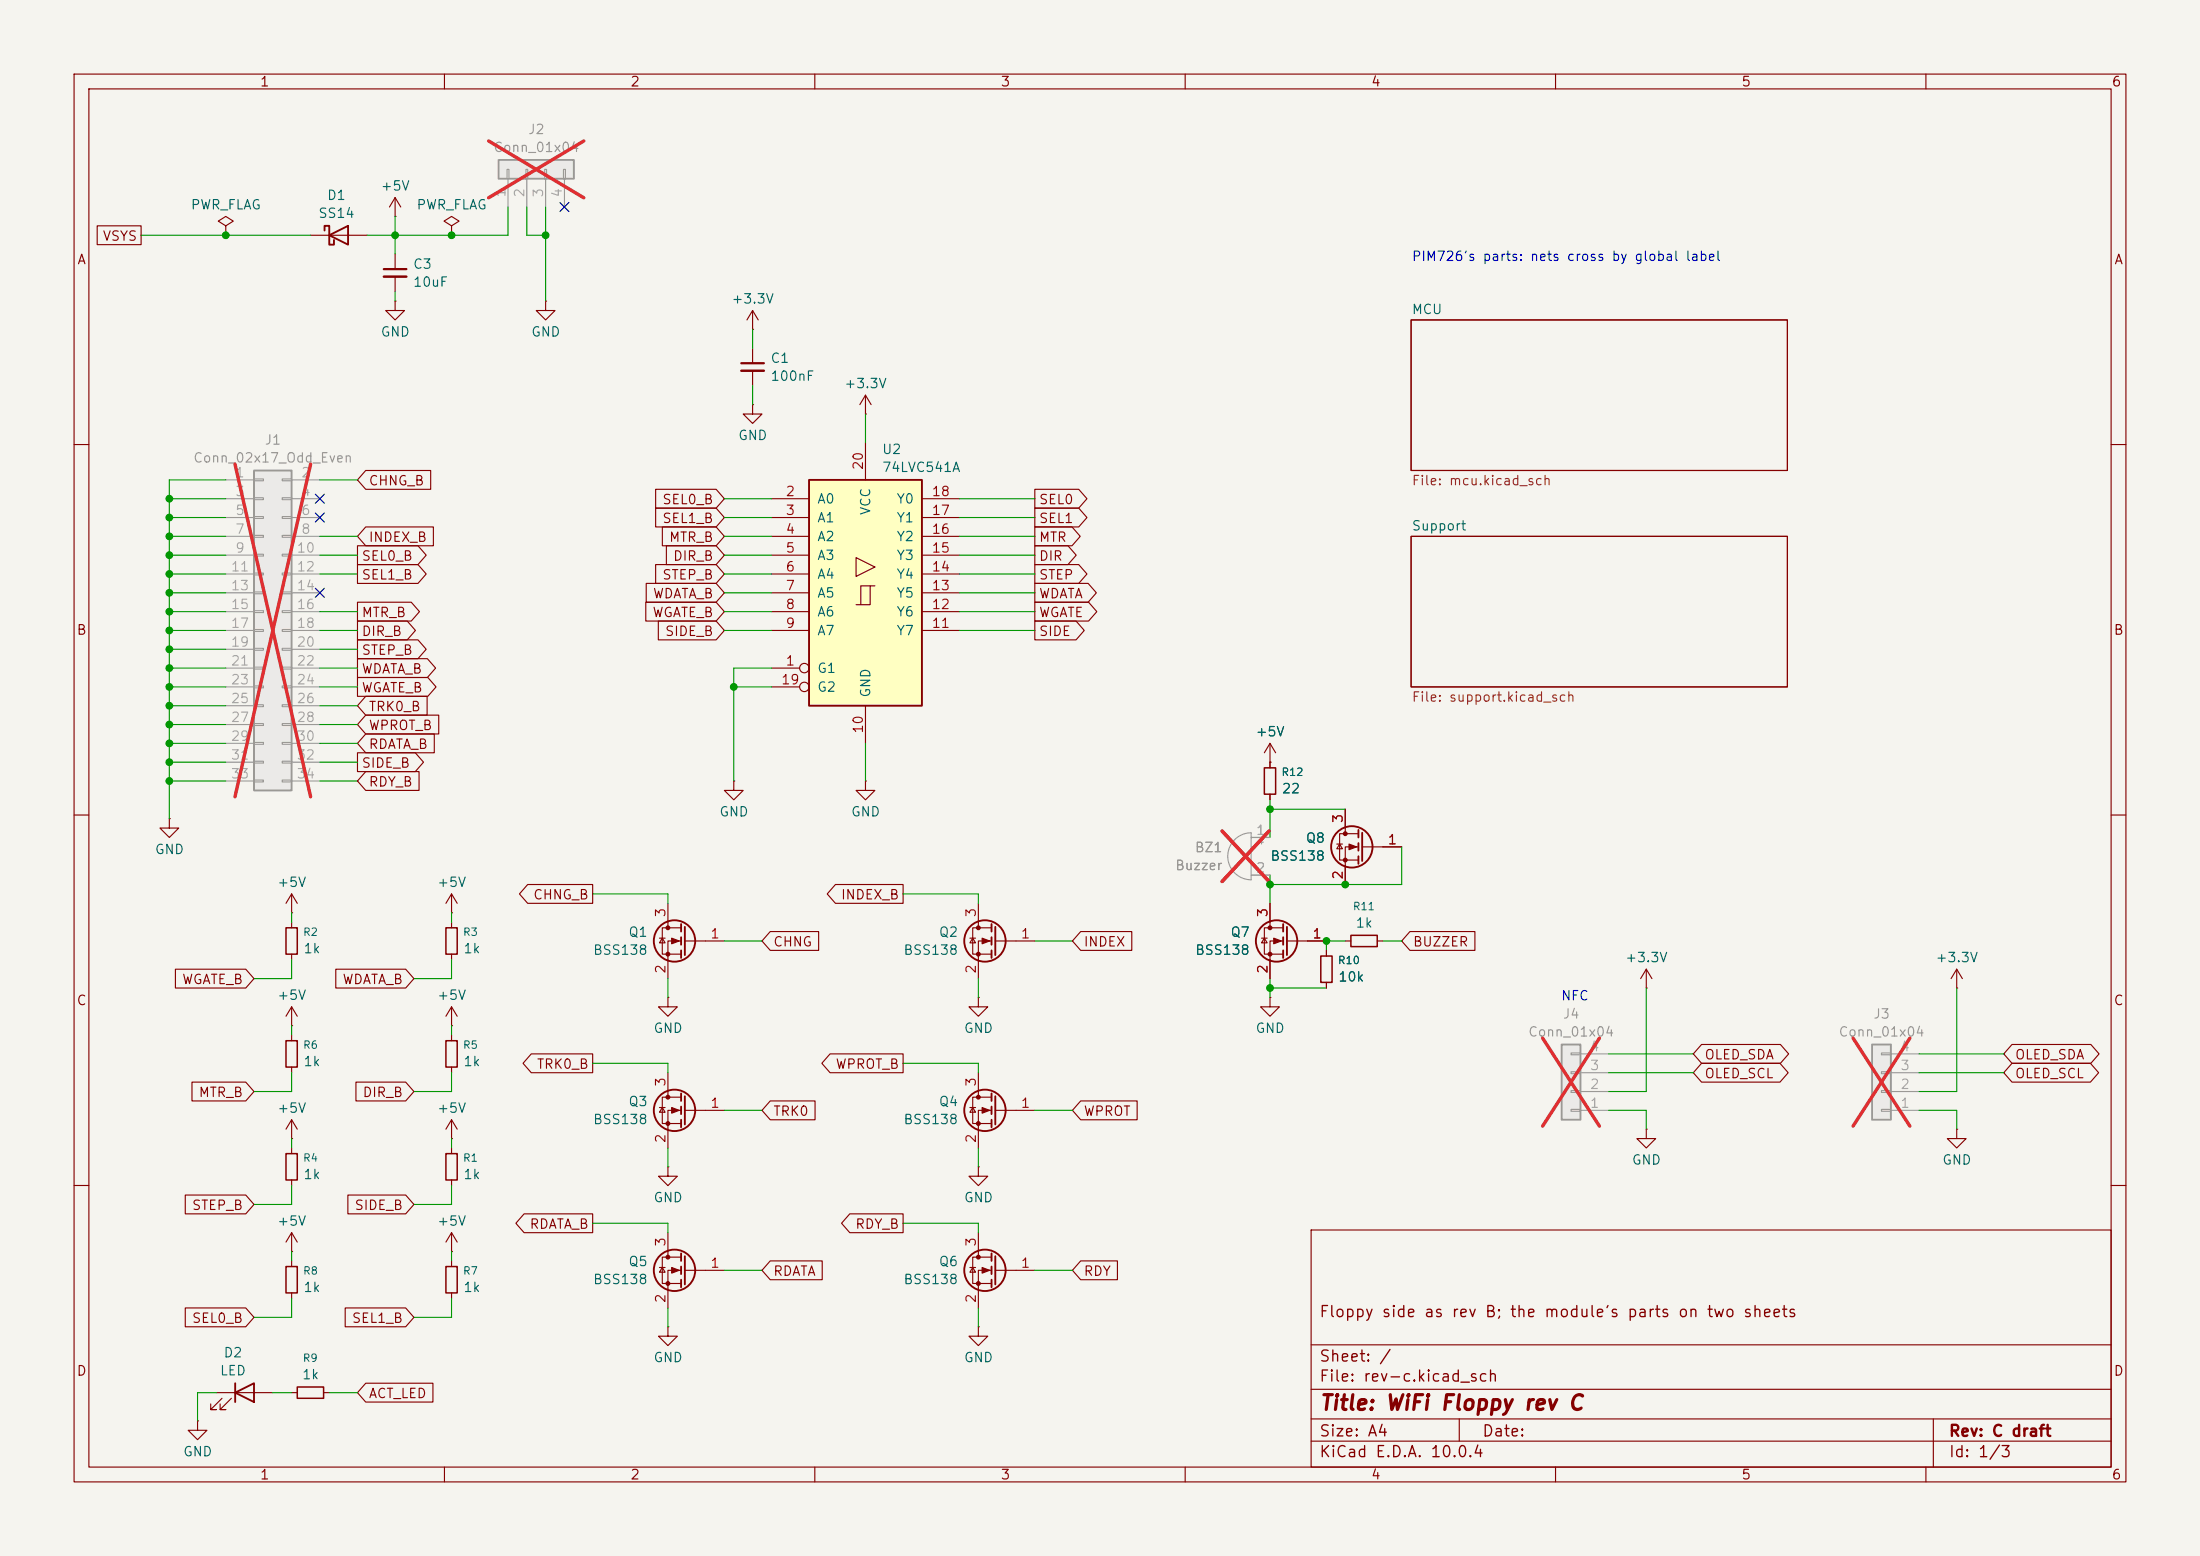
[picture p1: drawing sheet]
<svg xmlns="http://www.w3.org/2000/svg" width="297mm" height="210mm" viewBox="0 0 297 210" stroke-linecap="round" stroke-linejoin="round" font-family="sans-serif">
<path d="M0 0h297v210h-297z" fill="#f5f4ef" stroke="#f5f4ef" stroke-width=".14"/>
<g fill="none" stroke="#840000" stroke-width=".15">
<path d="M10 10h277v190h-277zM12 12h273v186h-273zM60 10v2M110 10v2M160 10v2M210 10v2M260 10v2M190.5 43.2h50.8v20.3h-50.8zM10 60h2M190.5 72.4h50.8v20.3h-50.8zM285 60h2M10 110h2"/>
<path d="M285 110h2M170.3 126.6h.8M170.7 126.6l.4 .7h-.8zM171.4 134.6v1.3h1.3l-1.3 1.3-1.2-1.3h1.2M171.4 134.6h.1M171.4 121.9v3.3M173.2 125.2h-2.5v3.6h2.5M173.2 127h-1.8v5.1M173.7 127h5.4M10 160h2M177 166h108v32h-108zM285 160h2"/>
<path d="M39.4 188h.7M43.7 188h.7M60 198v2M110 198v2M160 198v2M177 194.5h108M177 191.5h108M177 187.5h108M177 181.5h108M197 191.5v3M210 198v2M260 198v2"/>
<path d="M261 191.5v6.5"/>
</g>
<g fill="none" stroke="#840000" stroke-width=".25">
<path d="M173.2 124.7v1M173.2 126.5v1M173.2 128.3v1M173.7 125.1v3.8"/>
<circle cx="172.3" cy="127" r="2.79"/>
</g>
<g fill="#840000" stroke="#840000" stroke-width=".15">
<path d="M172 126.6l1 .4-1 .4z"/>
<circle cx="171.4" cy="125.2" r=".25"/>
<circle cx="171.4" cy="128.8" r=".25"/>
</g>
<path d="M40.1 187.2h3.6v1.5h-3.6z" fill="none" stroke="#840000" stroke-width=".2"/>
<path d="M109.2 64.8h15.3v30.5h-15.3z" fill="#ffffc2"/>
<g fill="none" stroke="#840000" stroke-width=".15">
<path d="M101.6 44.5h.1M101.6 54.6v1.3h1.3l-1.3 1.3-1.3-1.3h1.3M101.6 54.6h.1M101.6 41.9v2.6M101.6 47v2M101.6 50v2.1M101.6 41.9l-.8 1.3M101.6 41.9l.8 1.3M116.8 55.9h.1M116.8 53.3v2.6M116.8 59.7v5.1M116.8 53.3l-.7 1.3"/>
<path d="M116.8 53.3l.8 1.3M104.1 67.3h5.1M104.1 69.9h5.1M104.1 72.4h5.1M104.1 74.9h5.1M104.1 77.5h5.1M115.6 75.3l2.5 1.2-2.5 1.3zM117.5 79.1h-1.3v2.5M118.1 79.1h-.6v2.5h-1.9M124.5 67.3h5M124.5 69.9h5M124.5 72.4h5"/>
<path d="M124.5 74.9h5M124.5 77.5h5M104.1 90.2h3.8M104.1 80h5.1M104.1 82.6h5.1M104.1 85.1h5.1M104.1 92.7h3.8M116.8 95.3v5M124.5 80h5M124.5 82.6h5M124.5 85.1h5M22.9 110.5v1.3h1.2l-1.2 1.2-1.3-1.2h1.3"/>
<path d="M22.9 110.5h.1M171.4 102.9h.1M171.4 100.3v3.3M171.4 107.2v.8M171.4 100.3l-.7 1.3M171.4 100.3l.8 1.3M39.4 138.4h.1M39.4 123.2h.1M39.4 120.7v2.5M39.4 124.5v.7M39.4 128.8v.7M39.4 135.9v2.5"/>
<path d="M39.4 139.7v.8M39.4 135.9l-.8 1.3M39.4 135.9l.7 1.3M39.4 120.7l-.8 1.2M39.4 120.7l.7 1.2M61 124.5v.7M61 128.8v.7M61 139.7v.8M39.4 144v.8M61 144v.8M90.2 157.5v1.3h1.2l-1.2 1.2-1.3-1.2h1.3M90.2 157.5h.1"/>
<path d="M132.1 157.5v1.3h1.2l-1.2 1.2-1.3-1.2h1.3M132.1 157.5h.1M90.2 179.1v1.2h1.2l-1.2 1.3-1.3-1.3h1.3M90.2 179.1h.1"/>
<circle cx="108.6" cy="92.7" r=".63"/>
<circle cx="108.6" cy="90.2" r=".63"/>
</g>
<path d="M109.2 64.8h15.3v30.5h-15.3z" fill="none" stroke="#840000" stroke-width=".25"/>
<path d="M170.7 103.6h1.5v3.6h-1.5zM38.6 125.2h1.5v3.6h-1.5zM60.2 125.2h1.5v3.6h-1.5zM38.6 140.5h1.5v3.5h-1.5zM60.2 140.5h1.5v3.5h-1.5z" fill="none" stroke="#840000" stroke-width=".2"/>
<path d="M166.7 113.3a3.2 3.2 0 0 1 2.2-.9v6.3a3.2 3.2 0 0 1-2.9-1.9 3.2 3.2 0 0 1 .7-3.5zM168.9 113h2.5M168.9 118.1h2.5M170.1 113.7h.5M170.3 113.4v.5" fill="none" stroke="#9c9b98" stroke-width=".15"/>
<path d="M165 112.2l6.3 6.8M171.3 112.2l-6.3 6.8" fill="none" stroke="#e12e31" stroke-width=".46"/>
<path d="M100.1 49h3" fill="none" stroke="#840000" stroke-width=".3"/>
<path d="M100.1 50h3" fill="none" stroke="#840000" stroke-width=".33"/>
<path d="M67.3 21.6h10.2v2.5h-10.2z" fill="#ebeae8"/>
<path d="M67.3 21.6h10.2v2.5h-10.2z" fill="none" stroke="#9c9b98" stroke-width=".25"/>
<path d="M68.5 22.9h.2v1.2h-.2zM68.6 24.1v3.8M71 22.9h.2v1.2h-.2zM71.1 24.1v3.8M73.5 22.9h.3v1.2h-.3zM73.7 24.1v3.8M76.1 22.9h.2v1.2h-.2zM76.2 24.1v3.8" fill="none" stroke="#9c9b98" stroke-width=".15"/>
<path d="M66 19l12.8 7.7M78.8 19l-12.8 7.7" fill="none" stroke="#e12e31" stroke-width=".46"/>
<g fill="none" stroke="#840000" stroke-width=".15">
<path d="M30.5 30.5l1-.7-1-.6-1 .6 1 .7v1.3M30.5 31.8h.1M41.9 31.8h7.6M53.3 29.2h.1M53.3 26.7l-.7 1.2M53.3 26.7l.8 1.2M53.3 26.7v2.5M53.3 34.3v2M53.3 37.3v2.1M61 30.5l1-.7-1-.6-1.1 .6 1.1 .7v1.3M61 31.8h.1M53.3 40.6v1.3h1.3l-1.3 1.3-1.2-1.3h1.2"/>
<path d="M53.3 40.6h.1M73.7 40.6v1.3h1.2l-1.2 1.3-1.3-1.3h1.3M73.7 40.6h.1M99.1 105.4v1.3h1.2l-1.2 1.3-1.3-1.3h1.3M99.1 105.4h.1M116.8 105.4v1.3h1.3l-1.3 1.3-1.2-1.3h1.2M116.8 105.4h.1M89 126.6h.8M89.4 126.6l.4 .7h-.8zM90.2 134.6v1.3h1.2l-1.2 1.3-1.3-1.3h1.3M90.2 134.6h.1M90.2 121.9v3.3"/>
<path d="M91.9 125.2h-2.5v3.6h2.5M91.9 127h-1.7v5.1M92.5 127h5.3M130.9 126.6h.8M131.3 126.6l.4 .7h-.8zM132.1 134.6v1.3h1.2l-1.2 1.3-1.3-1.3h1.3M132.1 134.6h.1M132.1 121.9v3.3M133.9 125.2h-2.6v3.6h2.6M133.9 127h-1.8v5.1M134.4 127h5.3M89 149.5h.8"/>
<path d="M89.4 149.5l.4 .6h-.8zM90.2 144.8v3.3M91.9 148.1h-2.5v3.5h2.5M91.9 149.9h-1.7v5M92.5 149.9h5.3M130.9 149.5h.8M131.3 149.5l.4 .6h-.8zM132.1 144.8v3.3M133.9 148.1h-2.6v3.5h2.6M133.9 149.9h-1.8v5M134.4 149.9h5.3M89 171.1h.8"/>
<path d="M89.4 171.1l.4 .6h-.8zM90.2 166.4v3.3M91.9 169.7h-2.5v3.5h2.5M91.9 171.5h-1.7v5M92.5 171.5h5.3M130.9 171.1h.8M131.3 171.1l.4 .6h-.8zM132.1 179.1v1.2h1.2l-1.2 1.3-1.3-1.3h1.3M132.1 179.1h.1M132.1 166.4v3.3M133.9 169.7h-2.6v3.5h2.6M133.9 171.5h-1.8v5"/>
<path d="M134.4 171.5h5.3"/>
</g>
<g fill="none" stroke="#840000" stroke-width=".25">
<path d="M43.8 31.1v-.6h.6v2.5h.7v-.6M44.4 31.8l2.6-1.3v2.5zM91.9 124.7v1M91.9 126.5v1M91.9 128.3v1M92.5 125.1v3.8M133.9 124.7v1M133.9 126.5v1M133.9 128.3v1M134.4 125.1v3.8M91.9 147.6v1M91.9 149.4v1"/>
<path d="M91.9 151.1v1M92.5 148v3.8M133.9 147.6v1M133.9 149.4v1M133.9 151.1v1M134.4 148v3.8M91.9 169.2v1M91.9 170.9v1.1M91.9 172.7v1M92.5 169.5v3.9M133.9 169.2v1M133.9 170.9v1.1"/>
<path d="M133.9 172.7v1M134.4 169.5v3.9"/>
<circle cx="91.1" cy="127" r="2.79"/>
<circle cx="133" cy="127" r="2.79"/>
<circle cx="91.1" cy="149.9" r="2.79"/>
<circle cx="133" cy="149.9" r="2.79"/>
<circle cx="91.1" cy="171.4" r="2.79"/>
<circle cx="133" cy="171.4" r="2.79"/>
</g>
<g fill="#840000" stroke="#840000" stroke-width=".15">
<path d="M132.6 171.1l1 .4-1 .3z"/>
<path d="M132.6 149.5l1 .4-1 .3z"/>
<path d="M132.6 126.6l1 .4-1 .4z"/>
<path d="M90.7 126.6l1 .4-1 .4z"/>
<path d="M90.7 149.5l1 .4-1 .3z"/>
<path d="M90.7 171.1l1 .4-1 .3z"/>
<circle cx="132.1" cy="169.7" r=".25"/>
<circle cx="132.1" cy="173.2" r=".25"/>
<circle cx="132.1" cy="148.1" r=".25"/>
<circle cx="132.1" cy="151.6" r=".25"/>
<circle cx="132.1" cy="125.2" r=".25"/>
<circle cx="132.1" cy="128.8" r=".25"/>
<circle cx="90.2" cy="125.2" r=".25"/>
<circle cx="90.2" cy="128.8" r=".25"/>
<circle cx="90.2" cy="148.1" r=".25"/>
<circle cx="90.2" cy="151.6" r=".25"/>
<circle cx="90.2" cy="169.7" r=".25"/>
<circle cx="90.2" cy="173.2" r=".25"/>
</g>
<path d="M51.8 36.3h3.1" fill="none" stroke="#840000" stroke-width=".3"/>
<path d="M51.8 37.3h3.1" fill="none" stroke="#840000" stroke-width=".33"/>
<path d="M34.3 63.5h5.1v43.2h-5.1z" fill="#ebeae8"/>
<path d="M34.3 63.5h5.1v43.2h-5.1z" fill="none" stroke="#9c9b98" stroke-width=".25"/>
<g fill="none" stroke="#9c9b98" stroke-width=".15">
<path d="M30.5 64.8h3.8M30.5 67.3h3.8M30.5 69.9h3.8M30.5 72.4h3.8M30.5 74.9h3.8M30.5 77.5h3.8M34.3 64.6h1.3v.3h-1.3zM34.3 67.2h1.3v.2h-1.3zM34.3 69.7h1.3v.3h-1.3zM34.3 72.3h1.3v.2h-1.3zM34.3 74.8h1.3v.3h-1.3zM34.3 77.3h1.3v.3h-1.3z"/>
<path d="M34.3 79.9h1.3v.2h-1.3zM38.1 64.6h1.3v.3h-1.3zM38.1 67.2h1.3v.2h-1.3zM38.1 69.7h1.3v.3h-1.3zM38.1 72.3h1.3v.2h-1.3zM38.1 74.8h1.3v.3h-1.3zM38.1 77.3h1.3v.3h-1.3zM38.1 79.9h1.3v.2h-1.3zM39.4 64.8h3.8M39.4 67.3h3.8M39.4 69.9h3.8M39.4 72.4h3.8"/>
<path d="M39.4 74.9h3.8M39.4 77.5h3.8M30.5 80h3.8M30.5 82.6h3.8M30.5 85.1h3.8M30.5 87.6h3.8M30.5 90.2h3.8M30.5 92.7h3.8M30.5 95.3h3.8M30.5 97.8h3.8M34.3 82.4h1.3v.3h-1.3zM34.3 85h1.3v.2h-1.3z"/>
<path d="M34.3 87.5h1.3v.3h-1.3zM34.3 90h1.3v.3h-1.3zM34.3 92.6h1.3v.2h-1.3zM34.3 95.1h1.3v.3h-1.3zM34.3 97.7h1.3v.2h-1.3zM38.1 82.4h1.3v.3h-1.3zM38.1 85h1.3v.2h-1.3zM38.1 87.5h1.3v.3h-1.3zM38.1 90h1.3v.3h-1.3zM38.1 92.6h1.3v.2h-1.3zM38.1 95.1h1.3v.3h-1.3zM38.1 97.7h1.3v.2h-1.3z"/>
<path d="M39.4 80h3.8M39.4 82.6h3.8M39.4 85.1h3.8M39.4 87.6h3.8M39.4 90.2h3.8M39.4 92.7h3.8M39.4 95.3h3.8M39.4 97.8h3.8M30.5 100.3h3.8M30.5 102.9h3.8M30.5 105.4h3.8M34.3 100.2h1.3v.3h-1.3z"/>
<path d="M34.3 102.7h1.3v.3h-1.3zM34.3 105.3h1.3v.2h-1.3zM38.1 100.2h1.3v.3h-1.3zM38.1 102.7h1.3v.3h-1.3zM38.1 105.3h1.3v.2h-1.3zM39.4 100.3h3.8M39.4 102.9h3.8M39.4 105.4h3.8"/>
</g>
<path d="M31.7 62.6l10.2 44.9M41.9 62.6l-10.2 44.9" fill="none" stroke="#e12e31" stroke-width=".46"/>
<g fill="none" stroke="#840000" stroke-width=".15">
<path d="M180.5 113.9h.7M180.8 113.9l.4 .7h-.7zM181.6 109.2v3.3M183.4 112.5h-2.6v3.6h2.6M183.4 114.3h-1.8v5.1M183.9 114.3h5.3M61 138.4h.1M61 135.9l-.8 1.3M61 135.9l.7 1.3M61 135.9v2.5M264.2 133.4h.1M264.2 130.8l-.8 1.3"/>
<path d="M264.2 130.8l.7 1.3M264.2 130.8v2.6"/>
</g>
<g fill="none" stroke="#840000" stroke-width=".25">
<path d="M183.4 112v1M183.4 113.8v1M183.4 115.6v1M183.9 112.4v3.8"/>
<circle cx="182.5" cy="114.3" r="2.79"/>
</g>
<g fill="#840000" stroke="#840000" stroke-width=".15">
<path d="M182.1 113.9l1 .4-1 .4z"/>
<circle cx="181.6" cy="112.5" r=".25"/>
<circle cx="181.6" cy="116.1" r=".25"/>
</g>
<path d="M252.7 141h2.6v10.1h-2.6z" fill="#ebeae8"/>
<path d="M252.7 141h2.6v10.1h-2.6z" fill="none" stroke="#9c9b98" stroke-width=".25"/>
<path d="M254 149.7h1.3v.3h-1.3zM254 147.2h1.3v.2h-1.3zM254 144.7h1.3v.2h-1.3zM254 142.1h1.3v.3h-1.3zM255.3 149.9h3.8M255.3 147.3h3.8M255.3 144.8h3.8M255.3 142.2h3.8" fill="none" stroke="#9c9b98" stroke-width=".15"/>
<path d="M250.2 140.1l7.6 11.9M257.8 140.1l-7.6 11.9" fill="none" stroke="#e12e31" stroke-width=".46"/>
<g fill="none" stroke="#840000" stroke-width=".15">
<path d="M179.1 128.3v.7M179.1 132.6v.8M181.6 127h.8M185.9 127h.8M39.4 153.7h.1M39.4 151.1l-.8 1.3M39.4 151.1l.7 1.3M39.4 151.1v2.6M39.4 154.9v.8M39.4 159.3v.7M61 154.9v.8M61 159.3v.7"/>
<path d="M222.2 152.4v1.3h1.3l-1.3 1.2-1.2-1.2h1.2M222.2 152.4h.1M39.4 168.9h.1M39.4 166.4v2.5M39.4 170.2v.7M39.4 174.5v.8M39.4 166.4l-.8 1.2M39.4 166.4l.7 1.2M61 168.9h.1M61 166.4v2.5M61 170.2v.7M61 174.5v.8"/>
<path d="M61 166.4l-.8 1.2M61 166.4l.7 1.2M26.7 191.8v1.2h1.2l-1.2 1.3-1.3-1.3h1.3M26.7 191.8h.1"/>
</g>
<path d="M178.3 129h1.5v3.6h-1.5zM182.4 126.2h3.5v1.6h-3.5zM38.6 155.7h1.5v3.6h-1.5zM60.2 155.7h1.5v3.6h-1.5zM38.6 170.9h1.5v3.6h-1.5zM60.2 170.9h1.5v3.6h-1.5z" fill="none" stroke="#840000" stroke-width=".2"/>
<path d="M210.8 141h2.6v10.1h-2.6z" fill="#ebeae8"/>
<path d="M210.8 141h2.6v10.1h-2.6z" fill="none" stroke="#9c9b98" stroke-width=".25"/>
<path d="M168.9 113h2.5M168.9 118.1h2.5M212.1 149.7h1.3v.3h-1.3zM212.1 147.2h1.3v.2h-1.3zM212.1 144.7h1.3v.2h-1.3zM212.1 142.1h1.3v.3h-1.3zM213.4 149.9h3.8M213.4 147.3h3.8M213.4 144.8h3.8M213.4 142.2h3.8" fill="none" stroke="#9c9b98" stroke-width=".15"/>
<path d="M165 112.2l6.3 6.8M171.3 112.2l-6.3 6.8M208.3 140.1l7.6 11.9M215.9 140.1l-7.6 11.9" fill="none" stroke="#e12e31" stroke-width=".46"/>
<g fill="none" stroke="#840000" stroke-width=".15">
<path d="M13.1 30.5h5.9v2.5h-5.9zM48.3 73.7h8.1l1.1 1.2-1.1 1.3h-8.1zM48.3 76.2h8.1l1.1 1.3-1.1 1.2h-8.1zM49.4 63.5h8.7v2.5h-8.7l-1.1-1.2zM49.4 71.1h9.1v2.6h-9.1l-1.1-1.3zM87.2 78.7h9.5l1.1 1.3-1.1 1.3h-9.5zM88.5 76.2h8.2l1.1 1.3-1.1 1.2h-8.2zM88.5 66h8.2l1.1 1.3-1.1 1.3h-8.2zM88.5 68.6h8.2l1.1 1.3-1.1 1.2h-8.2zM89.4 71.1h7.3l1.1 1.3-1.1 1.3h-7.3zM90 73.7h6.7l1.1 1.2-1.1 1.3h-6.7zM139.7 71.1h5l1.1 1.3-1.1 1.3h-5z"/>
<path d="M139.7 73.7h4.5l1.1 1.2-1.1 1.3h-4.5zM139.7 66h5.9l1.1 1.3-1.1 1.3h-5.9zM139.7 76.2h5.9l1.1 1.3-1.1 1.2h-5.9zM139.7 78.7h7.2l1.1 1.3-1.1 1.3h-7.2zM139.7 68.6h5.9l1.1 1.3-1.1 1.2h-5.9zM48.3 88.9h9.4l1.1 1.3-1.1 1.2h-9.4zM48.3 91.4h9.5l1.1 1.3-1.1 1.3h-9.5zM48.3 81.3h7.2l1.1 1.3-1.1 1.2h-7.2zM48.3 86.4h8.1l1.1 1.2-1.1 1.3h-8.1zM48.3 83.8h6.7l1.1 1.3-1.1 1.3h-6.7zM49.4 96.5h9.8v2.6h-9.8l-1.1-1.3zM49.4 94h8.3v2.5h-8.3l-1.1-1.2z"/>
<path d="M49.4 99.1h9.2v2.5h-9.2l-1.1-1.3zM87.2 81.3h9.5l1.1 1.3-1.1 1.2h-9.5zM88.9 83.8h7.8l1.1 1.3-1.1 1.3h-7.8zM139.7 83.8h5.6l1.1 1.3-1.1 1.3h-5.6zM139.7 81.3h7.3l1.1 1.3-1.1 1.2h-7.3zM48.3 101.6h7.8l1.1 1.3-1.1 1.2h-7.8zM49.4 104.1h7.2v2.6h-7.2l-1.1-1.3zM71.2 119.4h8.8v2.5h-8.8l-1.1-1.2zM112.8 119.4h9.1v2.5h-9.1l-1.1-1.2zM171.4 102.9h.1M171.4 102.9v.7M171.4 107.2v.8"/>
<path d="M181.6 109.2v2.6M181.6 116.8v2.6M186.7 114.3h2.5M23.7 130.8h9.5l1.1 1.3-1.1 1.3h-9.5zM45.3 130.8h9.5l1.1 1.3-1.1 1.3h-9.5zM61 123.2h.1M61 120.7v2.5M61 120.7l-.8 1.2M61 120.7l.7 1.2M104 125.7h6.5v2.6h-6.5l-1.1-1.3zM145.9 125.7h6.9v2.6h-6.9l-1.1-1.3zM171.4 121.9v2.6"/>
<path d="M171.4 129.5v2.6M176.5 127h2.6M179.1 128.3v.7M179.1 132.6v.8M190.3 125.7h8.8v2.6h-8.8l-1.1-1.3zM222.2 133.4h.1M222.2 130.8l-.7 1.3M222.2 130.8l.8 1.3M222.2 130.8v2.6M25.9 146h7.3l1.1 1.3-1.1 1.3h-7.3zM48.1 146h6.7l1.1 1.3-1.1 1.3h-6.7zM61 153.7h.1"/>
<path d="M61 151.1l-.8 1.3M61 151.1l.7 1.3M61 151.1v2.6M71.7 142.2h8.3v2.6h-8.3l-1.1-1.3zM104 148.6h6v2.5h-6l-1.1-1.2zM112.1 142.2h9.8v2.6h-9.8l-1.2-1.3zM145.9 148.6h7.6v2.5h-7.6l-1.1-1.2zM229.7 143.5h10.6l1.1 1.3-1.1 1.3h-10.6l-1.1-1.3zM229.7 141h10.7l1.1 1.2-1.1 1.3h-10.7l-1.1-1.3zM264.2 152.4v1.3h1.2l-1.2 1.2-1.3-1.2h1.3M264.2 152.4h.1M271.6 143.5h10.6l1.1 1.3-1.1 1.3h-10.6l-1.1-1.3z"/>
<path d="M271.6 141h10.7l1.1 1.2-1.1 1.3h-10.7l-1.1-1.3zM25 161.3h8.2l1.1 1.3-1.1 1.2h-8.2zM25 176.5h8.2l1.1 1.3-1.1 1.3h-8.2zM46.6 176.5h8.2l1.1 1.3-1.1 1.3h-8.2zM47 161.3h7.8l1.1 1.3-1.1 1.2h-7.8zM70.8 163.8h9.2v2.6h-9.2l-1.2-1.3zM104 170.2h7v2.5h-7l-1.1-1.2zM114.7 163.8h7.2v2.6h-7.2l-1.1-1.3zM145.9 170.2h5v2.5h-5l-1.1-1.2zM29.2 188h7.6M30 188.7l-1.6 1.5h.8h-.8v-.7M31.2 188.7l-1.5 1.5h.8h-.8v-.7"/>
<path d="M49.4 186.7h9v2.5h-9l-1.1-1.2z"/>
</g>
<path d="M31.7 188l2.6-1.3v2.5zM31.7 186.7v2.5" fill="none" stroke="#840000" stroke-width=".25"/>
<g fill="none" stroke="#009600" stroke-width=".15">
<path d="M19 31.8h22.9M53.3 29.2v5.1M53.3 39.4v1.2M68.6 27.9v3.9h-19.1M71.1 27.9v3.9h2.6M73.7 27.9v12.7M101.6 44.5v2.5M101.6 52.1v2.5M116.8 55.9v3.8M22.9 77.5h7.6M22.9 74.9h7.6M22.9 72.4h7.6"/>
<path d="M22.9 69.9h7.6M22.9 67.3h7.6M30.5 64.8h-7.6v45.7M43.2 77.5h5.1M43.2 74.9h5.1M43.2 72.4h5.1M43.2 64.8h5.1M97.8 77.5h6.3M97.8 74.9h6.3M97.8 72.4h6.3M97.8 69.9h6.3M97.8 67.3h6.3"/>
<path d="M129.5 77.5h10.2M129.5 74.9h10.2M129.5 72.4h10.2M129.5 69.9h10.2M129.5 67.3h10.2M22.9 80h7.6M22.9 92.7h7.6M22.9 85.1h7.6M22.9 90.2h7.6M22.9 87.6h7.6M22.9 97.8h7.6M22.9 95.3h7.6"/>
<path d="M22.9 82.6h7.6M43.2 92.7h5.1M43.2 85.1h5.1M43.2 90.2h5.1M43.2 87.6h5.1M43.2 97.8h5.1M43.2 95.3h5.1M43.2 82.6h5.1M97.8 80h6.3M97.8 85.1h6.3M97.8 82.6h6.3M99.1 92.7h5"/>
<path d="M104.1 90.2h-5v15.2M129.5 80h10.2M129.5 85.1h10.2M129.5 82.6h10.2M22.9 102.9h7.6M22.9 100.3h7.6M22.9 105.4h7.6M43.2 102.9h5.1M43.2 100.3h5.1M43.2 105.4h5.1M116.8 100.3v5.1M171.4 108v5"/>
<path d="M171.4 118.1v3.8M171.4 109.2h10.2M189.2 114.3v5.1h-17.8M39.4 123.2v1.3M39.4 129.5v2.6h-5.1M39.4 138.4v1.3M61 123.2v1.3M61 129.5v2.6h-5.1M61 138.4v1.3M80 120.7h10.2v1.2M90.2 132.1v2.5M97.8 127h5.1"/>
<path d="M121.9 120.7h10.2v1.2M132.1 132.1v2.5M139.7 127h5.1M171.4 132.1v2.5M171.4 133.4h7.7M181.6 127h-2.5v1.3M186.7 127h2.5M222.2 133.4v13.9h-5M264.2 133.4v13.9h-5.1M39.4 144.8v2.5h-5.1M39.4 153.7v1.2M61 144.8v2.5h-5.1"/>
<path d="M61 153.7v1.2M80 143.5h10.2v1.3M90.2 154.9v2.6M97.8 149.9h5.1M121.9 143.5h10.2v1.3M132.1 154.9v2.6M139.7 149.9h5.1M217.2 149.9h5v2.5M217.2 144.8h11.4M217.2 142.2h11.4M259.1 149.9h5.1v2.5M259.1 144.8h11.4"/>
<path d="M259.1 142.2h11.4M39.4 160v2.6h-5.1M39.4 168.9v1.3M39.4 175.3v2.5h-5.1M61 160v2.6h-5.1M61 168.9v1.3M61 175.3v2.5h-5.1M80 165.1h10.2v1.3M90.2 176.5v2.6M97.8 171.5h5.1M121.9 165.1h10.2v1.3M132.1 176.5v2.6"/>
<path d="M139.7 171.5h5.1M29.2 188h-2.5v3.8M36.8 188h2.6M44.4 188h3.9"/>
</g>
<path d="M75.6 27.3l1.2 1.2M76.8 27.3l-1.2 1.2M42.6 69.2l1.2 1.3M42.6 66.7l1.2 1.2M42.6 79.4l1.2 1.2M43.8 69.2l-1.2 1.3M43.8 66.7l-1.2 1.2M43.8 79.4l-1.2 1.2" fill="none" stroke="#000084" stroke-width=".15"/>
<g fill="#009600" stroke="#009600" stroke-width=".14">
<circle cx="61" cy="31.8" r=".46"/>
<circle cx="53.3" cy="31.8" r=".46"/>
<circle cx="73.7" cy="31.8" r=".46"/>
<circle cx="179.1" cy="127" r=".46"/>
<circle cx="171.4" cy="109.2" r=".46"/>
<circle cx="181.6" cy="119.4" r=".46"/>
<circle cx="99.1" cy="92.7" r=".46"/>
<circle cx="171.4" cy="133.4" r=".46"/>
<circle cx="171.4" cy="119.4" r=".46"/>
<circle cx="22.9" cy="85.1" r=".46"/>
<circle cx="22.9" cy="82.6" r=".46"/>
<circle cx="22.9" cy="87.6" r=".46"/>
<circle cx="22.9" cy="90.2" r=".46"/>
<circle cx="22.9" cy="72.4" r=".46"/>
<circle cx="22.9" cy="74.9" r=".46"/>
<circle cx="22.9" cy="69.9" r=".46"/>
<circle cx="22.9" cy="80" r=".46"/>
<circle cx="22.9" cy="77.5" r=".46"/>
<circle cx="22.9" cy="92.7" r=".46"/>
<circle cx="22.9" cy="97.8" r=".46"/>
<circle cx="22.9" cy="95.3" r=".46"/>
<circle cx="22.9" cy="67.3" r=".46"/>
<circle cx="30.5" cy="31.8" r=".46"/>
<circle cx="22.9" cy="105.4" r=".46"/>
<circle cx="22.9" cy="102.9" r=".46"/>
<circle cx="22.9" cy="100.3" r=".46"/>
</g>
<text font-size="2" fill="#840000" x="178" y="190.8">Title: WiFi Floppy rev C</text>
<g font-size="1.5" fill="#840000">
<text x="178" y="178.2">Floppy side as rev B; the module's parts on two sheets</text>
<text x="178" y="184.2">Sheet: /</text>
<text x="178" y="186.9">File: rev-c.kicad_sch</text>
<text x="178" y="197.1">KiCad E.D.A. 10.0.4</text>
<text x="178" y="194.3">Size: A4</text>
<text x="200" y="194.3">Date:</text>
<text x="263" y="194.3">Rev: C draft</text>
<text x="263" y="197.1">Id: 1/3</text>
</g>
<g font-size="1.3" fill="#840000">
<text x="35" y="12">1</text>
<text x="85" y="12">2</text>
<text x="135" y="12">3</text>
<text x="185" y="12">4</text>
<text x="235" y="12">5</text>
<text x="285" y="12">6</text>
<text x="10.3" y="36">A</text>
<text x="13.8" y="32.8">VSYS</text>
<text x="285.3" y="36">A</text>
<text x="49.7" y="65.8">CHNG_B</text>
<text x="89.3" y="68.4">SEL0_B</text>
<text x="89.3" y="70.9">SEL1_B</text>
<text x="140.2" y="68.4">SEL0</text>
<text x="140.2" y="70.9">SEL1</text>
<text x="48.7" y="76">SEL0_B</text>
<text x="49.7" y="73.5">INDEX_B</text>
<text x="90.2" y="73.5">MTR_B</text>
<text x="90.8" y="76">DIR_B</text>
<text x="140.2" y="73.5">MTR</text>
<text x="140.2" y="76">DIR</text>
<text x="48.7" y="83.6">MTR_B</text>
<text x="48.7" y="78.5">SEL1_B</text>
<text x="88" y="83.6">WGATE_B</text>
<text x="88.1" y="81.1">WDATA_B</text>
<text x="89.3" y="78.5">STEP_B</text>
<text x="140.2" y="78.5">STEP</text>
<text x="140.2" y="81.1">WDATA</text>
<text x="140.2" y="83.6">WGATE</text>
<text x="10.3" y="86">B</text>
<text x="48.7" y="88.7">STEP_B</text>
<text x="48.7" y="86.2">DIR_B</text>
<text x="89.7" y="86.2">SIDE_B</text>
<text x="140.2" y="86.2">SIDE</text>
<text x="285.3" y="86">B</text>
<text x="48.7" y="91.2">WDATA_B</text>
<text x="48.7" y="93.8">WGATE_B</text>
<text x="49.7" y="98.9">WPROT_B</text>
<text x="49.7" y="96.3">TRK0_B</text>
<text x="49.7" y="101.4">RDATA_B</text>
<text x="48.7" y="103.9">SIDE_B</text>
<text x="49.7" y="106.5">RDY_B</text>
<text x="71.9" y="121.7">CHNG_B</text>
<text x="113.4" y="121.7">INDEX_B</text>
<text x="104.3" y="128.1">CHNG</text>
<text x="146.2" y="128.1">INDEX</text>
<text x="190.7" y="128.1">BUZZER</text>
<text x="10.3" y="136">C</text>
<text x="24.5" y="133.1">WGATE_B</text>
<text x="46.1" y="133.1">WDATA_B</text>
<text x="285.3" y="136">C</text>
<text x="230" y="143.3">OLED_SDA</text>
<text x="271.9" y="143.3">OLED_SDA</text>
<text x="26.7" y="148.4">MTR_B</text>
<text x="48.9" y="148.4">DIR_B</text>
<text x="72.4" y="144.6">TRK0_B</text>
<text x="112.7" y="144.6">WPROT_B</text>
<text x="230" y="145.8">OLED_SCL</text>
<text x="271.9" y="145.8">OLED_SCL</text>
<text x="104.3" y="150.9">TRK0</text>
<text x="146.2" y="150.9">WPROT</text>
<text x="25.8" y="163.6">STEP_B</text>
<text x="47.8" y="163.6">SIDE_B</text>
<text x="71.4" y="166.2">RDATA_B</text>
<text x="115.4" y="166.2">RDY_B</text>
<text x="104.3" y="172.5">RDATA</text>
<text x="146.2" y="172.5">RDY</text>
<text x="25.8" y="178.9">SEL0_B</text>
<text x="47.4" y="178.9">SEL1_B</text>
<text x="10.3" y="186">D</text>
<text x="285.3" y="186">D</text>
<text x="49.7" y="189">ACT_LED</text>
<text x="35" y="200">1</text>
<text x="85" y="200">2</text>
<text x="135" y="200">3</text>
<text x="185" y="200">4</text>
<text x="235" y="200">5</text>
<text x="285" y="200">6</text>
</g>
<g font-size="1.3" fill="#939391">
<text x="66.5" y="20.8">Conn_01x04</text>
<text x="71.2" y="18.4">J2</text>
<text x="26" y="62.8">Conn_02x17_Odd_Even</text>
<text x="35.6" y="60.3">J1</text>
<text x="158.6" y="117.8">Buzzer</text>
<text x="161.2" y="115.3">BZ1</text>
<text x="210.9" y="137.8">J4</text>
<text x="252.8" y="137.8">J3</text>
<text x="206.2" y="140.2">Conn_01x04</text>
<text x="248.1" y="140.2">Conn_01x04</text>
</g>
<g font-size="1.3" fill="#006464">
<text x="25.7" y="28.6">PWR_FLAG</text>
<text x="42.9" y="29.7">SS14</text>
<text x="44.1" y="27.3">D1</text>
<text x="51.3" y="26">+5V</text>
<text x="56.1" y="28.6">PWR_FLAG</text>
<text x="55.7" y="36.6">C3</text>
<text x="55.7" y="39">10uF</text>
<text x="98.7" y="41.3">+3.3V</text>
<text x="51.3" y="45.7">GND</text>
<text x="71.6" y="45.7">GND</text>
<text x="190.5" y="42.7">MCU</text>
<text x="103.9" y="49.3">C1</text>
<text x="103.9" y="51.7">100nF</text>
<text x="113.9" y="52.7">+3.3V</text>
<text x="99.6" y="59.7">GND</text>
<text x="119" y="61.6">U2</text>
<text x="119" y="64">74LVC541A</text>
<text x="110.2" y="68.3">A0</text>
<text x="110.2" y="70.8">A1</text>
<text x="117.8" y="69.6" transform="rotate(-90 117.8 69.6)">VCC</text>
<text x="120.9" y="70.8">Y1</text>
<text x="120.9" y="68.3">Y0</text>
<text x="190.5" y="71.9">Support</text>
<text x="110.2" y="73.4">A2</text>
<text x="110.2" y="75.9">A3</text>
<text x="120.9" y="75.9">Y3</text>
<text x="120.9" y="73.4">Y2</text>
<text x="110.2" y="78.4">A4</text>
<text x="110.2" y="81">A5</text>
<text x="110.2" y="83.5">A6</text>
<text x="120.9" y="83.5">Y6</text>
<text x="120.9" y="81">Y5</text>
<text x="120.9" y="78.4">Y4</text>
<text x="110.2" y="86.1">A7</text>
<text x="120.9" y="86.1">Y7</text>
<text x="110.2" y="91.1">G1</text>
<text x="110.2" y="93.7">G2</text>
<text x="117.8" y="94.2" transform="rotate(-90 117.8 94.2)">GND</text>
<text x="169.4" y="99.7">+5V</text>
<text x="173" y="107.4">22</text>
<text x="97" y="110.5">GND</text>
<text x="114.8" y="110.5">GND</text>
<text x="20.8" y="115.6">GND</text>
<text x="171.4" y="116.5">BSS138</text>
<text x="176.2" y="114.1">Q8</text>
<text x="37.3" y="120">+5V</text>
<text x="58.9" y="120">+5V</text>
<text x="182.9" y="125.5">1k</text>
<text x="40.9" y="129">1k</text>
<text x="62.5" y="129">1k</text>
<text x="80" y="129.2">BSS138</text>
<text x="84.8" y="126.8">Q1</text>
<text x="121.9" y="129.2">BSS138</text>
<text x="126.7" y="126.8">Q2</text>
<text x="161.3" y="129.2">BSS138</text>
<text x="166" y="126.8">Q7</text>
<text x="219.3" y="130.2">+3.3V</text>
<text x="261.2" y="130.2">+3.3V</text>
<text x="37.3" y="135.3">+5V</text>
<text x="58.9" y="135.3">+5V</text>
<text x="180.6" y="132.8">10k</text>
<text x="88.1" y="139.7">GND</text>
<text x="130" y="139.7">GND</text>
<text x="169.4" y="139.7">GND</text>
<text x="40.9" y="144.2">1k</text>
<text x="62.5" y="144.2">1k</text>
<text x="84.8" y="149.6">Q3</text>
<text x="126.7" y="149.6">Q4</text>
<text x="37.3" y="150.5">+5V</text>
<text x="58.9" y="150.5">+5V</text>
<text x="80" y="152">BSS138</text>
<text x="121.9" y="152">BSS138</text>
<text x="40.9" y="159.5">1k</text>
<text x="62.5" y="159.5">1k</text>
<text x="220.2" y="157.5">GND</text>
<text x="262.1" y="157.5">GND</text>
<text x="37.3" y="165.7">+5V</text>
<text x="58.9" y="165.7">+5V</text>
<text x="88.1" y="162.6">GND</text>
<text x="130" y="162.6">GND</text>
<text x="80" y="173.6">BSS138</text>
<text x="84.8" y="171.2">Q5</text>
<text x="121.9" y="173.6">BSS138</text>
<text x="126.7" y="171.2">Q6</text>
<text x="40.9" y="174.7">1k</text>
<text x="62.5" y="174.7">1k</text>
<text x="29.6" y="185.9">LED</text>
<text x="30.1" y="183.5">D2</text>
<text x="88.1" y="184.2">GND</text>
<text x="130" y="184.2">GND</text>
<text x="40.7" y="186.5">1k</text>
<text x="24.6" y="196.9">GND</text>
</g>
<g font-size="1.3" fill="#a5a4a2">
<text x="68.6" y="26.7" transform="rotate(-90 68.6 26.7)">1</text>
<text x="71.1" y="26.7" transform="rotate(-90 71.1 26.7)">2</text>
<text x="73.6" y="26.7" transform="rotate(-90 73.6 26.7)">3</text>
<text x="76.2" y="26.7" transform="rotate(-90 76.2 26.7)">4</text>
<text x="31.7" y="64.7">1</text>
<text x="40.6" y="64.7">2</text>
<text x="31.7" y="67.3">3</text>
<text x="31.7" y="69.8">5</text>
<text x="40.6" y="67.3">4</text>
<text x="40.6" y="69.8">6</text>
<text x="31.1" y="77.4">11</text>
<text x="31.7" y="72.4">7</text>
<text x="31.7" y="74.9">9</text>
<text x="40" y="74.9">10</text>
<text x="40" y="77.4">12</text>
<text x="40.6" y="72.4">8</text>
<text x="31.1" y="80">13</text>
<text x="31.1" y="82.5">15</text>
<text x="40" y="80">14</text>
<text x="40" y="82.5">16</text>
<text x="31.1" y="85.1">17</text>
<text x="31.1" y="87.6">19</text>
<text x="40" y="85.1">18</text>
<text x="40" y="87.6">20</text>
<text x="31.1" y="90.1">21</text>
<text x="31.1" y="92.7">23</text>
<text x="31.1" y="95.2">25</text>
<text x="40" y="90.1">22</text>
<text x="40" y="92.7">24</text>
<text x="40" y="95.2">26</text>
<text x="31.1" y="97.8">27</text>
<text x="31.1" y="100.3">29</text>
<text x="40" y="97.8">28</text>
<text x="40" y="100.3">30</text>
<text x="31.1" y="102.8">31</text>
<text x="31.1" y="105.4">33</text>
<text x="40" y="102.8">32</text>
<text x="40" y="105.4">34</text>
<text x="169.5" y="113">1</text>
<text x="169.5" y="118.1">2</text>
<text x="214.6" y="142.2">4</text>
<text x="256.5" y="142.2">4</text>
<text x="214.6" y="149.8">1</text>
<text x="214.6" y="147.3">2</text>
<text x="214.6" y="144.8">3</text>
<text x="256.5" y="149.8">1</text>
<text x="256.5" y="147.3">2</text>
<text x="256.5" y="144.8">3</text>
</g>
<g font-size="1.3" fill="#0000c2">
<text x="190.5" y="35.5">PIM726's parts: nets cross by global label</text>
<text x="210.7" y="135.3">NFC</text>
</g>
<g font-size="1.3" fill="#a90000">
<text x="116.8" y="63.5" transform="rotate(-90 116.8 63.5)">20</text>
<text x="106" y="67.3">2</text>
<text x="106" y="69.8">3</text>
<text x="125.7" y="69.8">17</text>
<text x="125.7" y="67.3">18</text>
<text x="106" y="72.4">4</text>
<text x="106" y="74.9">5</text>
<text x="106" y="77.4">6</text>
<text x="125.7" y="77.4">14</text>
<text x="125.7" y="74.9">15</text>
<text x="125.7" y="72.4">16</text>
<text x="106" y="80">7</text>
<text x="106" y="82.5">8</text>
<text x="125.7" y="82.5">12</text>
<text x="125.7" y="80">13</text>
<text x="106" y="85.1">9</text>
<text x="125.7" y="85.1">11</text>
<text x="105.4" y="92.7">19</text>
<text x="106" y="90.1">1</text>
<text x="116.8" y="99.1" transform="rotate(-90 116.8 99.1)">10</text>
<text x="181.6" y="111.2" transform="rotate(-90 181.6 111.2)">3</text>
<text x="181.6" y="118.8" transform="rotate(-90 181.6 118.8)">2</text>
<text x="187.3" y="114.3">1</text>
<text x="90.1" y="123.9" transform="rotate(-90 90.1 123.9)">3</text>
<text x="132.1" y="123.9" transform="rotate(-90 132.1 123.9)">3</text>
<text x="171.4" y="123.9" transform="rotate(-90 171.4 123.9)">3</text>
<text x="90.1" y="131.5" transform="rotate(-90 90.1 131.5)">2</text>
<text x="95.8" y="127">1</text>
<text x="132.1" y="131.5" transform="rotate(-90 132.1 131.5)">2</text>
<text x="137.7" y="127">1</text>
<text x="171.4" y="131.5" transform="rotate(-90 171.4 131.5)">2</text>
<text x="177.1" y="127">1</text>
<text x="90.1" y="146.8" transform="rotate(-90 90.1 146.8)">3</text>
<text x="95.8" y="149.8">1</text>
<text x="132.1" y="146.8" transform="rotate(-90 132.1 146.8)">3</text>
<text x="137.7" y="149.8">1</text>
<text x="90.1" y="154.4" transform="rotate(-90 90.1 154.4)">2</text>
<text x="132.1" y="154.4" transform="rotate(-90 132.1 154.4)">2</text>
<text x="90.1" y="168.3" transform="rotate(-90 90.1 168.3)">3</text>
<text x="95.8" y="171.4">1</text>
<text x="132.1" y="168.3" transform="rotate(-90 132.1 168.3)">3</text>
<text x="137.7" y="171.4">1</text>
<text x="90.1" y="176" transform="rotate(-90 90.1 176)">2</text>
<text x="132.1" y="176" transform="rotate(-90 132.1 176)">2</text>
</g>
<g font-size="1.3" fill="#725600">
<text x="190.5" y="65.8">File: mcu.kicad_sch</text>
<text x="190.5" y="95">File: support.kicad_sch</text>
</g>
<g font-size="1" fill="#006464">
<text x="172.9" y="105">R12</text>
<text x="182.5" y="123.1">R11</text>
<text x="40.8" y="126.6">R2</text>
<text x="62.4" y="126.6">R3</text>
<text x="180.5" y="130.4">R10</text>
<text x="40.8" y="141.8">R6</text>
<text x="62.4" y="141.8">R5</text>
<text x="40.8" y="157">R4</text>
<text x="62.4" y="157">R1</text>
<text x="40.8" y="172.3">R8</text>
<text x="62.4" y="172.3">R7</text>
<text x="40.8" y="184.1">R9</text>
</g>
</svg>
